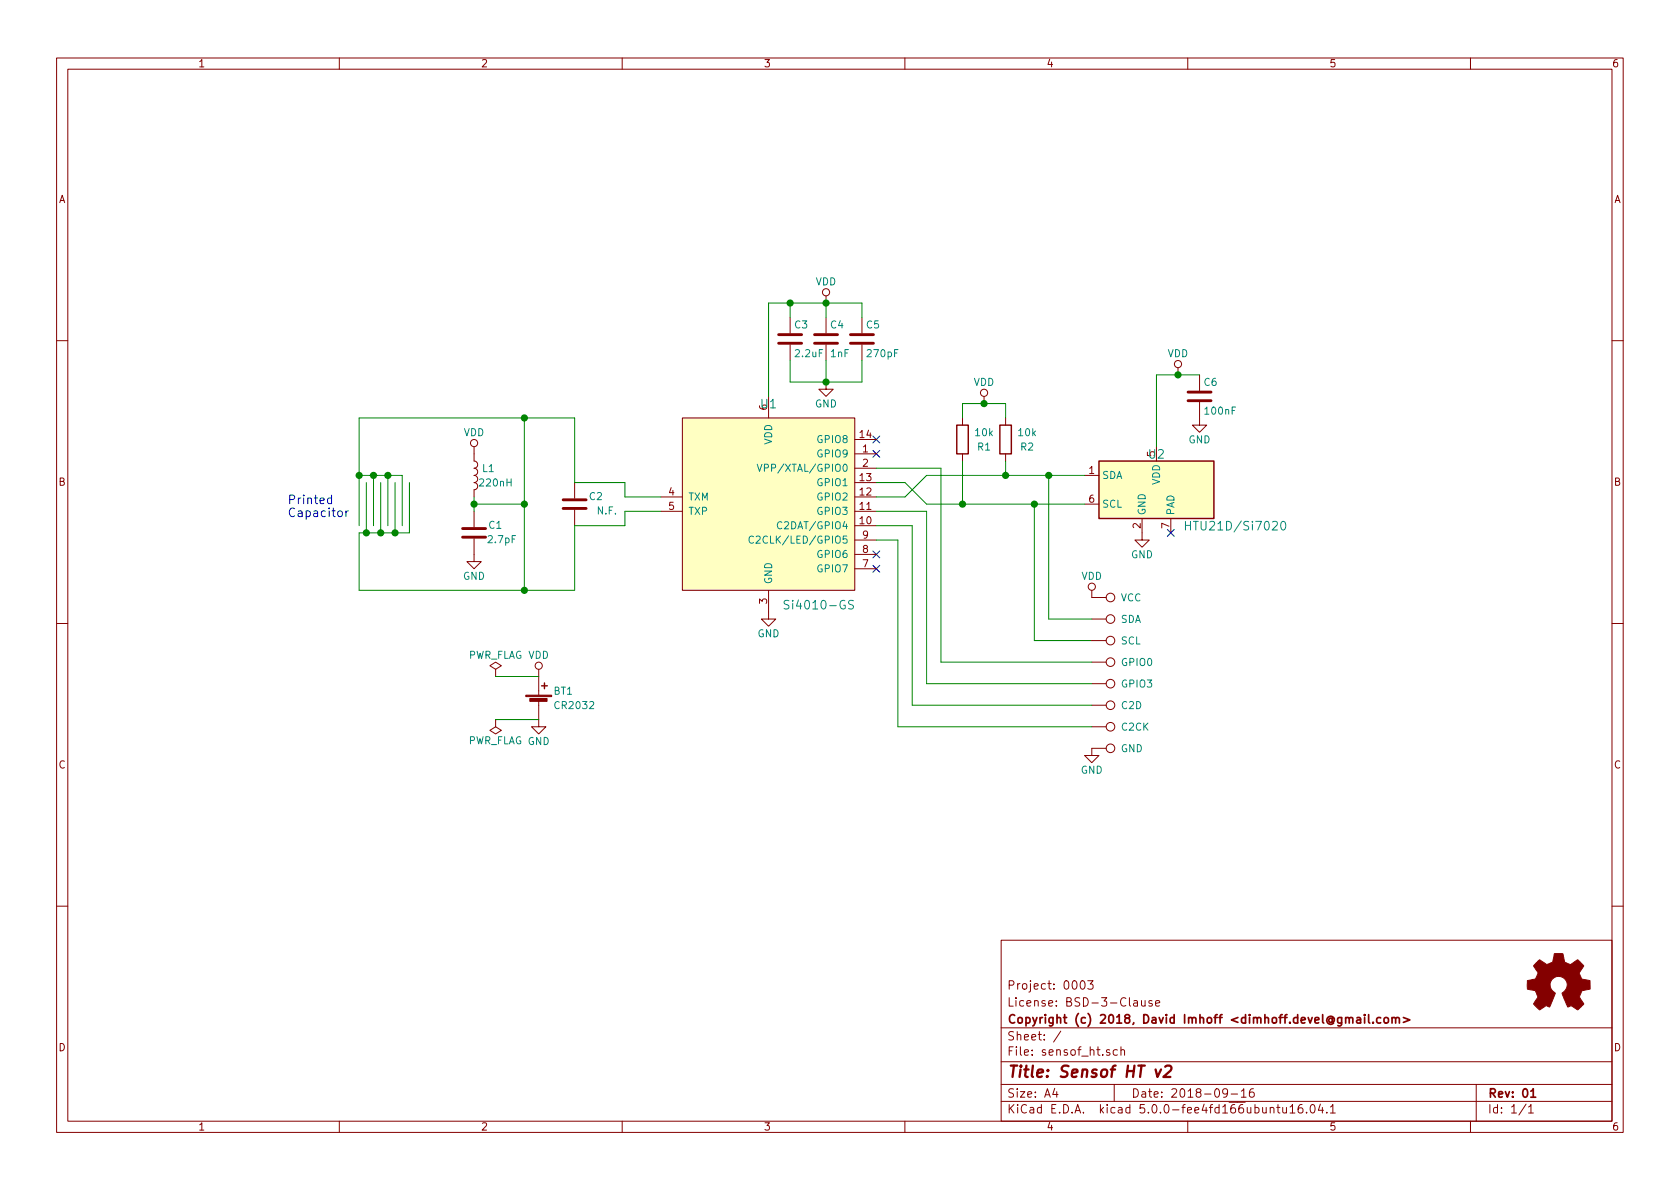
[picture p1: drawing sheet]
<svg xmlns="http://www.w3.org/2000/svg" width="297mm" height="210mm" viewBox="0 0 297 210" stroke-linecap="round" stroke-linejoin="round" font-family="sans-serif">
<g fill="none" stroke="#840000" stroke-width=".18">
<path d="M10 10.3h277v189.9h-277zM12 12.2h273v186.1h-273zM60 10.3v1.9M110 10.3v1.9M160 10.3v1.9M210 10.3v1.9M260 10.3v1.9M139.7 56.1v2.8M146 52.3v1.3M146 56.1v2.8M152.4 56.1v2.8M10 60.2h2"/>
<path d="M83.8 79v2.5a.63 .63 0 0 1 .7 .7 .63 .63 0 0 1-.7 .6 .63 .63 0 0 1 .7 .6 .63 .63 0 0 1-.7 .7 .63 .63 0 0 1 .7 .6 .63 .63 0 0 1-.7 .6 .63 .63 0 0 1 .7 .7 .63 .63 0 0 1-.7 .6v1.3M120.6 73.9h30.5v30.5h-30.5zM135.9 70.1v3.8M139.7 61v2.7M146 67.6v1.2h1.3l-1.3 1.3-1.2-1.3h1.2M146 61v2.7M151.1 77.7h3.8M152.4 61v2.7M170.2 73.9v1.3M174 70.1v1.3M177.8 73.9v1.3M208.3 65v1.3"/>
<path d="M212.1 71.1v4.1h1.3l-1.3 1.2-1.3-1.2h1.3M212.1 66.3v2.8M285 60.2h2M83.8 95.2v4.1h1.3l-1.3 1.3-1.3-1.3h1.3M83.8 90.4v2.8M101.6 85.3v2.8M101.6 90.2v2.8M116.8 90.4h3.8M116.8 87.9h3.8M151.1 80.3h3.8M151.1 93h3.8M151.1 90.4h3.8"/>
<path d="M151.1 87.9h3.8M151.1 85.3h3.8M151.1 82.8h3.8M151.1 98h3.8M151.1 95.5h3.8M170.2 80.3v1.2M177.8 80.3v1.2M191.8 84.1h2.5M191.8 89.1h2.5M201.9 91.7v3.8h1.3l-1.3 1.3-1.2-1.3h1.2M207 91.7v2.5M10 110.3h2"/>
<path d="M87.6 118.4l1-.7-1-.6-1 .6 1 .7v1.2M87.6 119.6h.1M95.2 118.4v4.5M135.9 104.4v5.1h1.3l-1.3 1.2-1.3-1.2h1.3M151.1 100.6h3.8M193 104.4v1.3h2.6M193 109.5h2.6M193 113.3h2.6M193 117.1h2.6M285 110.3h2M87.6 127.2v1.3l1 .7-1 .6-1-.6 1-.7M87.6 127.2h.1"/>
<path d="M95.2 123.9v4.6h1.3l-1.3 1.3-1.2-1.3h1.2M193 120.9h2.6M193 124.7h2.6M193 128.5h2.6M195.6 132.3h-2.6v1.3h1.3l-1.3 1.3-1.2-1.3h1.2M10 160.2h2M177 166.3h108v32h-108zM191.2 173.5l.1-.1a.8 .8 0 0 1 .6 .8 .8 .8 0 0 1-.6 .7 1 1 0 0 1-.1-1.4zM192.3 173.4h1l-.5 .6 .4 .1v.7l-.2 .1-.7-.1M200.5 177h.5l.1 .9M201.1 177.3l-.5 .1a.29 .29 0 0 0-.2 .2 .29 .29 0 0 0 .2 .3l.5-.1M201.8 176.9v.8a.37 .37 0 0 0 .7 .1"/>
<path d="M202.5 176.9v1M203.7 177l-.4-.1-.2 .2 .1 .3 .5 .1v.3h-.6M204.3 177.4l.8-.1-.1-.3-.5-.1-.2 .2 .1 .7h.6M285 160.2h2M60 198.3v1.9M110 198.3v1.9M160 198.3v1.9M177 194.8h108M177 191.8h108M177 187.8h108M177 181.8h108M186.5 192.5l-.4 1h1"/>
<path d="M186.8 193v1M187.6 182.3l-1.3 2M196.2 185.7l-.4-.1-.2 .2 .1 .2 .5 .2v.3h-.6M197 191.8v3M197.6 185.7l-.5-.1-.3 .3 .1 .6 .2 .1 .5-.1M198.2 185.7l.2-.1 .4 .1v.9M198.2 185.1v1.5M210 198.3v1.9M217 193.2l-.1 .2a.48 .48 0 0 1-.6-.1v-.6a.48 .48 0 0 1 .6-.1l.1 .1a1.19 1.19 0 0 1-.2 1.2l-.5 .1M217.7 193.5h1.1M219.5 193l.4-.5v1.5M219.5 194h.8"/>
<path d="M221.6 192.5a.59 .59 0 0 0-.7 .7l.1 .7 .2 .1 .5-.1 .1-.5-.2-.2-.4-.1-.3 .3M224.6 196l.1-.1a.37 .37 0 0 1 .5 .1v.8M225.7 195.8h.6M226 195.3v1.3l.3 .2M226.8 195.8v.8a.39 .39 0 0 0 .7 .1M227.5 195.8v1M228.1 195.8l.4-.5v1.5M228.1 196.8h.9M230.2 195.3a.59 .59 0 0 0-.7 .7l.1 .7 .2 .1 .5-.1 .1-.5-.2-.2-.4-.1-.3 .3M231 196.7v.1M231.8 195.5l.4-.2a.94 .94 0 0 1 0 1.5 .79 .79 0 0 1-.4-1.3zM233.5 195.2l-.4 1.1h.9"/>
<path d="M233.8 195.8v1M234.6 196.7v.1M235.2 195.8l.5-.5v1.5M235.2 196.8h.9M260 198.3v1.9M261 191.8v6.5M269.8 195.2l-1.2 2M270.3 195.8l.4-.5v1.5M270.3 196.8h.8"/>
<circle cx="146" cy="51.7" r=".63"/>
<circle cx="83.8" cy="78.4" r=".63"/>
<circle cx="174" cy="69.5" r=".63"/>
<circle cx="208.3" cy="64.4" r=".63"/>
<circle cx="95.2" cy="117.7" r=".63"/>
<circle cx="193" cy="103.8" r=".63"/>
<circle cx="196.3" cy="109.5" r=".76"/>
<circle cx="196.3" cy="113.3" r=".76"/>
<circle cx="196.3" cy="105.7" r=".76"/>
<circle cx="196.3" cy="117.1" r=".76"/>
<circle cx="196.3" cy="120.9" r=".76"/>
<circle cx="196.3" cy="124.7" r=".76"/>
<circle cx="196.3" cy="132.3" r=".76"/>
<circle cx="196.3" cy="128.5" r=".76"/>
</g>
<g fill="none" stroke="#840000" stroke-width=".3">
<path d="M241.3 179.4v.2M241.3 179.9v1M242 179.4v1.3l.2 .2M246.1 179.9v1M248.1 179.9l1.2 .5-1.2 .4M239.9 180h.6l.1 .9M240.6 180.3l-.5 .1a.29 .29 0 0 0-.3 .2 .29 .29 0 0 0 .3 .3l.5-.1M242.8 180.8v.1M244.1 180l-.4-.1-.3 .3 .1 .6 .2 .1 .4-.1M244.8 180.1l.2-.2 .4 .2v.7l-.2 .1-.4-.1zM246.1 180.1l.2-.2 .4 .1 .1 .9M246.8 180.1a.36 .36 0 0 1 .3-.2 .36 .36 0 0 1 .3 .2v.8"/>
<path d="M270.7 193l.4-.5v1.5M270.7 194h.8"/>
</g>
<path d="M204.3 189.1l.3 1.3 .7-1.3M206 188.6l.3-.2h.5l.3 .2v.4l-.1 .3-1.3 1.1h1.2" fill="none" stroke="#840000" stroke-width=".41"/>
<path d="M137.7 59.2h4M144 59.2h4.1M150.4 59.2h4M137.7 60.7h4M144 60.7h4.1M150.4 60.7h4M210.1 70.9h4M210.1 69.3h4M81.8 93.5h4.1M81.8 95h4.1M99.6 88.4h4M99.6 89.9h4" fill="none" stroke="#840000" stroke-width=".51"/>
<g fill="#ffffc2" stroke="#ffffc2" stroke-width=".18">
<path d="M194.3 81.5h20.3v10.2h-20.3z"/>
<path d="M120.6 73.9h30.5v30.5h-30.5z"/>
</g>
<path d="M169.2 75.2h2v5.1h-2zM176.8 75.2h2v5.1h-2zM194.3 81.5h20.3v10.2h-20.3zM95.8 121.3h1M96.3 120.8v1" fill="none" stroke="#840000" stroke-width=".25"/>
<path d="M133.2 94.9a.51 .51 0 0 0-.6 0 .51 .51 0 0 0-.2 .6 .46 .46 0 0 0 .3 .5 .46 .46 0 0 0 .5-.1M133.7 94.9l.5-.1 .2 .3v.2l-.8 .8h.8M133.9 82.1l.4 1.3 .4-1.3M138.2 92.4a.6 .6 0 0 0-.8 .4 .6 .6 0 0 0 .6 .7l.2-.1M209.6 92.2v1.5M209.6 92.9h.9M226.6 92.3l.2-.1a.82 .82 0 0 1 .6 .6 .82 .82 0 0 1-.3 .8l-.2 .1a.84 .84 0 0 1-.3-1.4zM139.5 106.2h-.6l-.3 .2 .1 .4 .7 .3v.4a.62 .62 0 0 1-.8 .1M150.9 106.2a.62 .62 0 0 0-.8 .1v.5l.6 .2 .2 .4-.3 .3-.6-.1" fill="none" stroke="#008484" stroke-width=".18"/>
<g fill="#840000" stroke="#840000" stroke-width=".18">
<path d="M93 122.9h4.5v.3h-4.5z"/>
<path d="M93.7 123.5h3v.5h-3z"/>
<path d="M271.7 170.2l.5-.5 .9 .6a.62 .62 0 0 0 1 0l.2-.1a1.62 1.62 0 0 0 .5-1.3l.1-.3 1.4 .1 .2 .7a.74 .74 0 0 0 .7 1l.5 .2 1.3-.9 1 1.1-.4 .6a.75 .75 0 0 0-.1 1.2l.2 .5 1.4 .3 .1 1.5-1.5 .3v.1a1.23 1.23 0 0 0-.3 1.2l.6 1-.1 .2-1 .9-.8-.6a.54 .54 0 0 0-.8 .1l-1.1-2.4a2.33 2.33 0 0 0 .9-1.9 1.54 1.54 0 0 0-2.5-.7 1.54 1.54 0 0 0 .4 2.5l-1.1 2.5a.69 .69 0 0 0-1.1 .1l-.6 .4-1.1-1.1 .8-1.2-.2-.5a.71 .71 0 0 0-.9-.7l-.7-.2v-1.5l.4-.1a1.11 1.11 0 0 0 1.2-.7 .72 .72 0 0 0-.2-1.2l-.4-.6z"/>
</g>
<g fill="none" stroke="#008400" stroke-width=".18">
<path d="M139.7 53.6v2.5M146 53.6v2.5M152.4 56.1v-2.5h-16.5v16.5M92.7 73.9v30.5M139.7 63.7v3.9h12.7v-3.9M146 63.7v3.9M170.2 73.9v-2.5h7.6v2.5M212.1 66.3h-7.6v12.7M63.5 84.1h7.6v8.9M64.8 85.3v8.9M66 84.1v8.9M67.3 85.3v8.9"/>
<path d="M68.6 84.1v8.9M69.8 85.3v8.9M72.4 85.3v8.9h-8.9v10.2h38.1v-11.4h8.9v-2.6h6.3M83.8 89.1h8.9M83.8 87.9v2.5M116.8 87.9h-6.3v-2.6h-8.9v-11.4h-38.1v19.1M154.9 85.3h5.1l3.8 3.8h28M154.9 93h6.4v31.7h31.7M154.9 95.5h3.8v33h34.3M154.9 90.4h8.9v30.5h29.2M154.9 82.8h11.5v34.3h26.6M170.2 81.5v7.6"/>
<path d="M177.8 81.5v2.6M182.9 89.1v24.2h10.1M185.4 84.1v25.4h7.6M191.8 84.1h-28l-3.8 3.8h-5.1M87.6 119.6h7.6M87.6 127.2h7.6"/>
</g>
<g fill="#008400" stroke="#008400" stroke-width=".25">
<circle cx="146.1" cy="67.6" r=".51"/>
<circle cx="139.7" cy="53.6" r=".51"/>
<circle cx="146.1" cy="53.6" r=".51"/>
<circle cx="170.2" cy="89.1" r=".51"/>
<circle cx="177.8" cy="84.1" r=".51"/>
<circle cx="174" cy="71.4" r=".51"/>
<circle cx="92.7" cy="73.9" r=".51"/>
<circle cx="92.7" cy="104.4" r=".51"/>
<circle cx="69.9" cy="94.2" r=".51"/>
<circle cx="68.6" cy="84.1" r=".51"/>
<circle cx="67.3" cy="94.2" r=".51"/>
<circle cx="64.8" cy="94.2" r=".51"/>
<circle cx="63.5" cy="84.1" r=".51"/>
<circle cx="66" cy="84.1" r=".51"/>
<circle cx="92.7" cy="89.1" r=".51"/>
<circle cx="83.8" cy="89.1" r=".51"/>
<circle cx="182.9" cy="89.1" r=".51"/>
<circle cx="185.4" cy="84.1" r=".51"/>
<circle cx="208.3" cy="66.3" r=".51"/>
</g>
<path d="M58.6 88.1h-.4l-.3 .2 .1 .7h.6M58.6 87.5v1.6M61.2 90.3v1.1M61.6 90.3l-.4 .3" fill="none" stroke="#0000c2" stroke-width=".18"/>
<path d="M154.3 79.6l1.2 1.3M154.3 77.1l1.2 1.2M155.5 79.6l-1.2 1.3M155.5 77.1l-1.2 1.2M154.3 100l1.2 1.2M154.3 97.4l1.2 1.2M155.5 100l-1.2 1.2M155.5 97.4l-1.2 1.2M206.4 93.6l1.2 1.2M207.6 93.6l-1.2 1.2" fill="none" stroke="#000084" stroke-width=".18"/>
<text font-size="2.8" fill="#840000" x="178" y="190.5">Title: Sensof HT v2</text>
<g font-size="2.1" fill="#008484">
<text x="134.5" y="72.2">U1</text>
<text x="203.1" y="81.1">U2</text>
<text x="210.7" y="93.8">HTU21D/Si7020</text>
<text x="139.5" y="107.8">Si4010-GS</text>
</g>
<g font-size="2.1" fill="#0000c2">
<text x="50.8" y="89.1">Printed</text>
<text x="50.8" y="91.4">Capacitor</text>
</g>
<g font-size="2.1" fill="#840000">
<text x="178" y="178">License: BSD-3-Clause</text>
<text x="178" y="175">Project: 0003</text>
<text x="178" y="184">Sheet: /</text>
<text x="178" y="181">Copyright (c) 2018, David Imhoff &lt;dimhoff.devel@gmail.com&gt;</text>
<text x="178" y="186.7">File: sensof_ht.sch</text>
<text x="178" y="196.9">KiCad E.D.A. kicad 5.0.0-fee4fd166ubuntu16.04.1</text>
<text x="178" y="194.1">Size: A4</text>
<text x="200" y="194.1">Date: 2018-09-16</text>
<text x="263" y="194.1">Rev: 01</text>
<text x="263" y="196.9">Id: 1/1</text>
</g>
<g font-size="1.8" fill="#840000">
<text x="35" y="11.9">1</text>
<text x="85" y="11.9">2</text>
<text x="135" y="11.9">3</text>
<text x="185" y="11.9">4</text>
<text x="235" y="11.9">5</text>
<text x="285" y="11.9">6</text>
<text x="10.4" y="35.9">A</text>
<text x="285.4" y="35.9">A</text>
<text x="135.6" y="72.5" transform="rotate(-90 135.6 72.5)">6</text>
<text x="152.1" y="77.5">14</text>
<text x="152.6" y="80">1</text>
<text x="152.6" y="82.5">2</text>
<text x="192.6" y="83.8">1</text>
<text x="10.4" y="85.9">B</text>
<text x="118.3" y="87.6">4</text>
<text x="152.1" y="87.6">12</text>
<text x="152.1" y="85.1">13</text>
<text x="192.6" y="88.9">6</text>
<text x="285.4" y="85.9">B</text>
<text x="118.3" y="90.2">5</text>
<text x="152.1" y="92.7">10</text>
<text x="152.1" y="90.2">11</text>
<text x="152.6" y="95.2">9</text>
<text x="201.7" y="93.4" transform="rotate(-90 201.7 93.4)">2</text>
<text x="206.8" y="93.4" transform="rotate(-90 206.8 93.4)">7</text>
<text x="152.6" y="100.3">7</text>
<text x="152.6" y="97.8">8</text>
<text x="135.6" y="106.8" transform="rotate(-90 135.6 106.8)">3</text>
<text x="10.4" y="135.9">C</text>
<text x="285.4" y="135.9">C</text>
<text x="10.4" y="185.9">D</text>
<text x="285.4" y="185.9">D</text>
<text x="35" y="199.9">1</text>
<text x="85" y="199.9">2</text>
<text x="135" y="199.9">3</text>
<text x="185" y="199.9">4</text>
<text x="235" y="199.9">5</text>
<text x="285" y="199.9">6</text>
</g>
<g font-size="1.8" fill="#008484">
<text x="144.2" y="50.5">VDD</text>
<text x="140.5" y="58.1">C3</text>
<text x="146.9" y="58.1">C4</text>
<text x="153.2" y="58.1">C5</text>
<text x="140.7" y="63.2">2.2uF</text>
<text x="146.9" y="63.2">1nF</text>
<text x="153.5" y="63.2">270pF</text>
<text x="206.4" y="63.2">VDD</text>
<text x="172.1" y="68.2">VDD</text>
<text x="212.9" y="68.2">C6</text>
<text x="82" y="77.1">VDD</text>
<text x="144.1" y="72.1">GND</text>
<text x="172.5" y="77.1">10k</text>
<text x="180.1" y="77.1">10k</text>
<text x="213.2" y="73.3">100nF</text>
<text x="85.3" y="83.5">L1</text>
<text x="135.6" y="83.4">VPP/XTAL/GPIO0</text>
<text x="136.5" y="78.7" transform="rotate(-90 136.5 78.7)">VDD</text>
<text x="144.7" y="80.9">GPIO9</text>
<text x="144.7" y="78.4">GPIO8</text>
<text x="172.9" y="79.7">R1</text>
<text x="180.5" y="79.7">R2</text>
<text x="204.2" y="80.7" transform="rotate(-90 204.2 80.7)">5</text>
<text x="210.1" y="78.4">GND</text>
<text x="85" y="86">220nH</text>
<text x="104.2" y="88.4">C2</text>
<text x="121.7" y="88.5">TXM</text>
<text x="144.7" y="88.5">GPIO2</text>
<text x="144.7" y="86">GPIO1</text>
<text x="194.8" y="84.7">SDA</text>
<text x="194.8" y="89.8">SCL</text>
<text x="205.1" y="85.8" transform="rotate(-90 205.1 85.8)">VDD</text>
<text x="86.5" y="93.5">C1</text>
<text x="105.6" y="91">N.F.</text>
<text x="121.7" y="91.1">TXP</text>
<text x="138.3" y="93.6">C2DAT/GPIO4</text>
<text x="144.7" y="91.1">GPIO3</text>
<text x="202.6" y="91.2" transform="rotate(-90 202.6 91.2)">GND</text>
<text x="207.6" y="91.2" transform="rotate(-90 207.6 91.2)">PAD</text>
<text x="86.4" y="96.1">2.7pF</text>
<text x="134.3" y="96.1">C2CLK/LED/GPIO5</text>
<text x="144.7" y="101.2">GPIO7</text>
<text x="144.7" y="98.7">GPIO6</text>
<text x="200" y="98.7">GND</text>
<text x="81.9" y="102.5">GND</text>
<text x="136.5" y="103.4" transform="rotate(-90 136.5 103.4)">GND</text>
<text x="191.2" y="102.5">VDD</text>
<text x="198.1" y="106.3">VCC</text>
<text x="133.9" y="112.7">GND</text>
<text x="198.1" y="110.2">SDA</text>
<text x="198.2" y="114">SCL</text>
<text x="82.7" y="116.5">PWR_FLAG VDD</text>
<text x="198.3" y="117.8">GPIO0</text>
<text x="97.9" y="122.9">BT1</text>
<text x="98.3" y="125.4">CR2032</text>
<text x="198.3" y="125.4">C2D</text>
<text x="198.3" y="121.6">GPIO3</text>
<text x="82.7" y="131.6">PWR_FLAG GND</text>
<text x="198.3" y="129.2">C2CK</text>
<text x="191.1" y="136.8">GND</text>
<text x="198.2" y="133">GND</text>
</g>
</svg>
